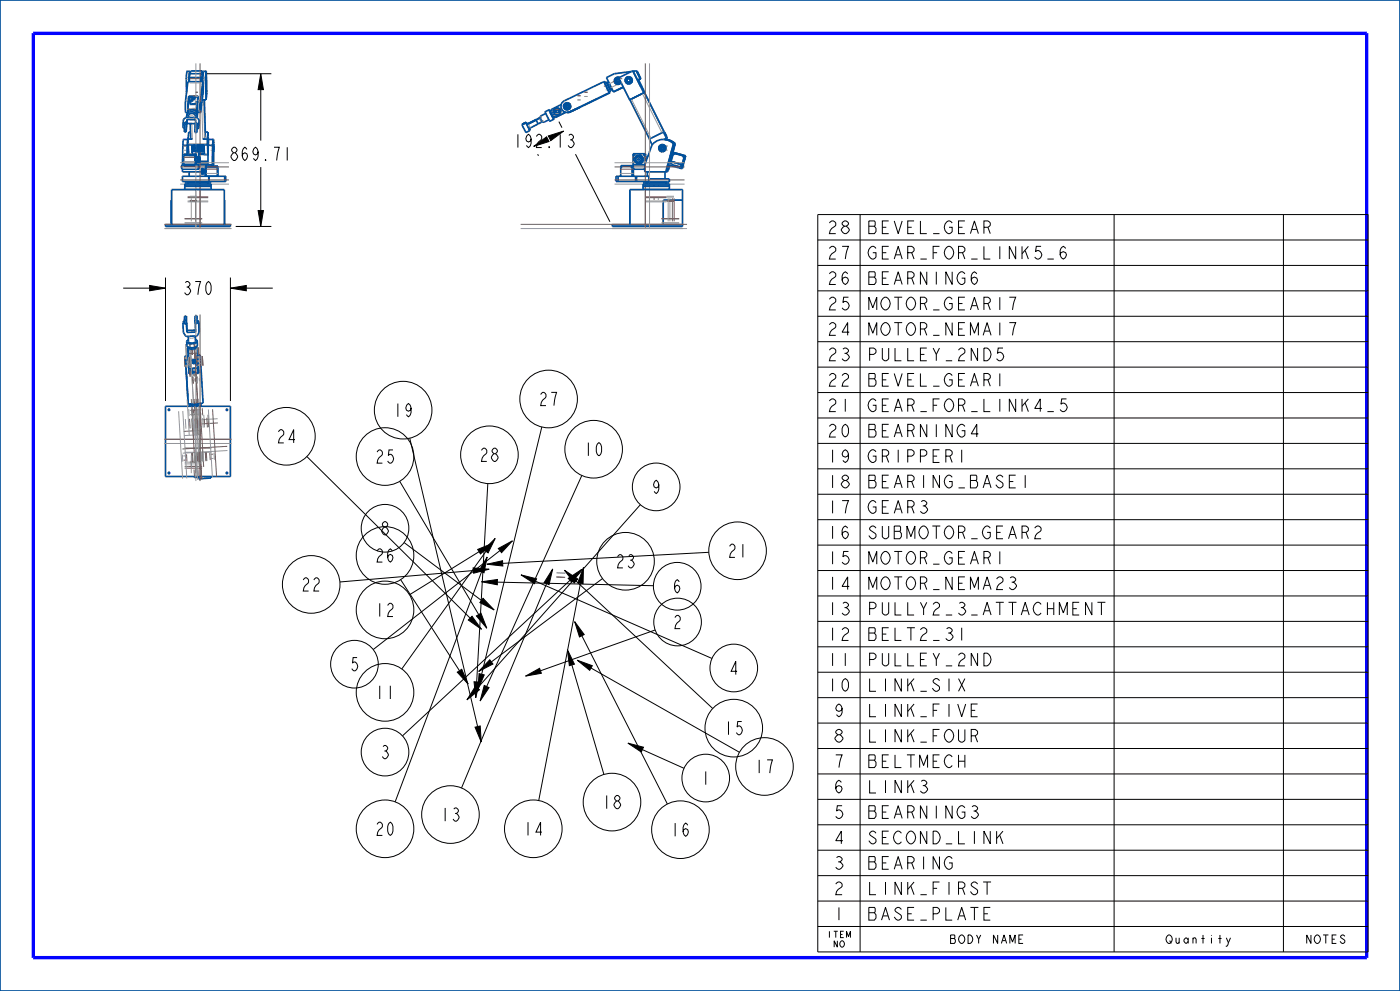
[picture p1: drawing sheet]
<svg xmlns="http://www.w3.org/2000/svg" width="420mm" height="297mm" viewBox="0 0 420 297" stroke-linecap="round" stroke-linejoin="round" font-family="sans-serif">
<g fill="#000">
<path d="M78.2 22.1l.8 4.8h-1.6zM77.4 63.1h1.6l-.8 4.8zM44.9 85.6l4.8 .8-4.8 .7zM69.1 86.4l4.8-.8v1.5zM144.4 174.4l4.8-.7v1.6zM146.1 169.1l4.7-1v1.5zM146.1 166.9l-.9 4.8-1.5-.6zM141.9 170.2l4.9 .4-4.7 1.2zM143.3 164.7l4.5-1.9-3.7 3.2zM145.1 164.8l3.5-3.4-2.2 4.3zM149.5 164.4l4.2-2.3-3.2 3.5zM156.3 172.3l4.7 1.2-.7 1.4z"/>
<path d="M165.8 170.5l-1.1 4.7-1.5-.6zM169.3 170.9l4 2.7-1 1.1zM170.5 173.3l4-2.6-3 3.8zM175 170.1l-.1 4.8-1.5-.3zM141.6 184.7l2.8 3.9-3.9-2.8zM142.9 184.6l1.4-.8 1.7 4.5zM144.9 179.3l3.4 3.5-4.3-2.2zM170.2 194.7l2.1 4.4-1.5 .4zM172.4 186.3l2.9 3.9-1.5 .7zM173.2 197.9l4.5 1.6-.8 1.4zM142.6 205.7l1.2 1-3.7 3.1zM137.2 201.4l1.3-.8 1.9 4.4z"/>
<path d="M142.2 204.3l1.6 .1-1.1 4.7zM143.7 201.9l1.6 .4-1.9 4.4zM146.9 197.7l1 1.3-4.3 2.2zM145.3 205.4l1.4 .7-2.7 4zM157.7 202.6l4.2-2.3 .5 1.5zM142.5 217.9l1.6-.3 .3 4.8zM188.4 222.7l4.6 1.2-.6 1.5z"/>
</g>
<g fill="none" stroke="#000" stroke-width=".3">
<path d="M61.9 22.1h19.5M78.2 22.1l.8 4.8h-1.6zM78.2 26.9v15.2M167.7 36.5l.9 1.8M78.2 50.1v13M161.3 46.2l.2 .5M172.6 46.2l10.4 20.3M70.7 67.9h10.7M77.4 63.1h1.6l-.8 4.8zM245.3 64.3h165.1v221h-165.1zM245.3 79.5h165.1M245.3 71.9h165.1"/>
<path d="M258 64.3v221M334.2 64.3v221M385 64.3v221M37 86.4h7.9M44.9 85.6l4.8 .8-4.8 .7zM49.7 83.2v37M69.1 86.4l4.8-.8v1.5zM69.1 83.2v37M73.9 86.4h7.9M245.3 94.8h165.1M245.3 87.2h165.1M245.3 117.6h165.1"/>
<path d="M245.3 110h165.1M245.3 102.4h165.1M92.1 136.8l49 48.5M122.9 131.3l20.4 86.4M162.5 128l-18 74.1M245.3 132.9h165.1M245.3 125.3h165.1M119.9 144.3l23.7 39.9M146.3 144.9l-3.3 59.5M174.5 142.5l-28.5 63.3M192.1 151.3l-48.9 54.9M245.3 155.7h165.1"/>
<path d="M245.3 148.1h165.1M245.3 140.5h165.1M120.2 173.7l17.7 27.3M121.2 162.6l23.2 17.4M141.9 170.2l4.9 .4-4.7 1.2zM142 171l-40 3.4M143.3 164.7l4.5-1.9-3.7 3.2zM143.7 165.3l-20.8 12.9M144.4 174.4l4.8-.7v1.6zM144.5 171.4l-26 68.9M144.9 179.3l3.4 3.5-4.3-2.2zM145.1 164.8l3.5-3.4-2.2 4.3z"/>
<path d="M145.8 165.2l-25.3 35.3M146.1 169.1l4.7-1v1.5zM146.1 166.9l-.9 4.8-1.5-.6zM149.2 174.5l46.8 1M149.5 164.4l4.2-2.3-3.2 3.5zM150 165l-38 29.7M156.3 172.3l4.7 1.2-.7 1.4zM160.7 174.2l52.9 23.1M164 174.9l-25.5 61.2M165.8 170.5l-1.1 4.7-1.5-.6zM169.3 170.9l4 2.7-1 1.1zM170.5 173.3l4-2.6-3 3.8z"/>
<path d="M171 173.9l-50.3 46.6M172.8 174.1l41 38.2M174.1 174.8l-12.5 65.1M175 170.1l-.1 4.8-1.5-.3zM180.7 173.4l-33.3 25M212.6 165.5l-61.8 3.3M245.3 178.6h165.1M245.3 171h165.1M245.3 163.4h165.1M141.6 184.7l2.8 3.9-3.9-2.8zM142.9 184.6l1.4-.8 1.7 4.5zM146.9 197.7l1 1.3-4.3 2.2z"/>
<path d="M170.2 194.7l2.1 4.4-1.5 .4zM171.6 199.3l9.6 32.8M172.4 186.3l2.9 3.9-1.5 .7zM173.2 197.9l4.5 1.6-.8 1.4zM174.6 190.5l25.6 50.5M196.5 188.8l-34.4 12.2M245.3 193.8h165.1M245.3 186.2h165.1M137.2 201.4l1.3-.8 1.9 4.4zM142.2 204.3l1.6 .1-1.1 4.7zM142.5 217.9l1.6-.3 .3 4.8zM142.6 205.7l1.2 1-3.7 3.1z"/>
<path d="M143.7 201.9l1.6 .4-1.9 4.4zM145.3 205.4l1.4 .7-2.7 4zM157.7 202.6l4.2-2.3 .5 1.5zM177.3 200.2l44.5 25.3M245.3 216.7h165.1M245.3 209.1h165.1M245.3 201.5h165.1M188.4 222.7l4.6 1.2-.6 1.5zM192.7 224.7l12.5 5.6M245.3 239.6h165.1M245.3 231.9h165.1M245.3 224.3h165.1"/>
<path d="M245.3 254.8h165.1M245.3 247.2h165.1M245.3 277.7h165.1M245.3 270h165.1M245.3 262.4h165.1"/>
<circle cx="164.6" cy="119.6" r="8.6"/>
<circle cx="85.9" cy="130.8" r="8.6"/>
<circle cx="115.5" cy="136.8" r="8.6"/>
<circle cx="120.9" cy="122.9" r="8.6"/>
<circle cx="146.8" cy="136.3" r="8.6"/>
<circle cx="178.1" cy="134.6" r="8.6"/>
<circle cx="115.5" cy="158.3" r="7.1"/>
<circle cx="196.9" cy="145.9" r="7.1"/>
<circle cx="93.4" cy="175.2" r="8.6"/>
<circle cx="115.5" cy="166.5" r="8.6"/>
<circle cx="187.7" cy="168.2" r="8.6"/>
<circle cx="203.2" cy="175.7" r="7.1"/>
<circle cx="221.3" cy="165.1" r="8.6"/>
<circle cx="106.3" cy="199.1" r="7.1"/>
<circle cx="115.5" cy="182.8" r="8.6"/>
<circle cx="203.3" cy="186.4" r="7.1"/>
<circle cx="115.5" cy="207.5" r="8.6"/>
<circle cx="220.1" cy="218.2" r="8.6"/>
<circle cx="220.1" cy="200.2" r="7.1"/>
<circle cx="115.5" cy="225.4" r="7.1"/>
<circle cx="211.7" cy="233.2" r="7.1"/>
<circle cx="229.3" cy="229.7" r="8.6"/>
<circle cx="115.5" cy="248.4" r="8.6"/>
<circle cx="135.1" cy="244.1" r="8.6"/>
<circle cx="160" cy="248.4" r="8.6"/>
<circle cx="183.6" cy="240.4" r="8.6"/>
<circle cx="204.1" cy="248.7" r="8.6"/>
</g>
<g fill="none" stroke="#00509b" stroke-width=".51">
<path d="M0 0h420v297h-420zM54.9 36.9v1.2l.4 .3M54.9 36.9l.5 .3M55.4 37.2l-.1 2.4h.5M55.4 37.2h.5M55.9 37.2l-.1 2.4M56 36.6h-.6v.6M56 36.6l-.1 .6M56.1 21.4l-.2 2.1 .1 4.2M56.1 37l-.3 2.6M56.1 37l2.5 .1M56.1 21.4h.1"/>
<path d="M56.1 21.4h.8M56.1 35.8l-.2 1.4 .1-.6M56.1 35.8v1.2M56.1 35.8l2.6 .1-.1 .9M56.3 32.8l.1 .7M56.4 30.8v1.6M56.4 30.8h.1M56.5 31.1v.4M56.5 31.5h-.1M56.6 28.8h2.9l-.2 4.2M56.6 28.8l-.2 2M56.6 28.8l.1 1.7"/>
<path d="M56.8 23.5h.1M56.8 29.1v1.4M56.8 29.1h2.6v.6M56.8 29.3v.7h.8l.1 .4M56.8 29.1v.2M56.8 23.2v1.3M56.8 23.2h3.4M56.8 30v.2h.8M56.9 21.4l-.2 3.1M56.9 21.4h.1M56.9 21.4v.9M56.9 22.1l-.1 1.1"/>
<path d="M56.9 22.1h3.5M57 30.2v.3M57.1 37l.1 4.5 .5 .2h-1.3M57.1 39.6h-.5l-.2 2.1M57.2 30.5v.8M57.2 30.5l-.6 .1-.3 2.2M57.6 29.1v.2h-.8M57.7 29.1v1.3zM57.8 29.5h.1M58.4 29.1v.4zM58.5 29.1l.1 .2M58.5 29.2h-.1"/>
<path d="M58.5 37.4v2.3h.5M58.5 37.4h.6M58.6 29.1v.2M58.7 29.1l-.1 .2M59 32.8v.8M59 32.8h-2.7M59 33.4h.1M59 33.5h.1M59 33.5v.1M59 33.6h.1M59 33.4v.3zM59 33.4l.1-.8v.8"/>
<path d="M59 33.4l.1-.6v.6M59.1 37.4l-.1 2.3M59.1 33.4h.1M59.1 33.4v.3M59.1 33.7h.1M59.1 32.4l-.1 1M59.1 32.4h.1M59.1 33h.1M59.1 32.4v1.5v-.5M59.1 33v.4M59.1 33v.7M59.1 33.4v.4"/>
<path d="M59.1 36.8h-.5l-.1 .6M59.1 36.8l-.1 2.9M59.1 36.8v.6M59.3 30.5v.3M59.3 30.5h-.6l-.1 .8h-1.6l.2-.8M59.3 30.5l-.3 2.3M59.3 31.5v.7M59.3 31.5h.1M59.3 32.2h.1M59.3 33l-.1 1M59.3 33h.1M59.3 33l.1 .7h.8"/>
<path d="M59.8 36l-.2 2.4-.5 .2M59.8 36l-.8-.7-3.1-.1-.8 .5-.2 1.2M59.8 36l-.2 1.2-.5 .2M60.1 32.3h.1M60.1 32.3l.1 .6M60.1 30.9v1.4M60.1 30.9h.1M60.2 30.9h.1M60.2 30.8v.1M60.2 30.8h.1M60.2 31.6v.6M60.2 31.6h.1"/>
<path d="M60.2 31.5h.1M60.2 32.9h.1M60.2 30.8v2.1M60.2 31.5v.6M60.2 31.5v.1M60.2 31.5v.7M60.2 32.2h.1M60.2 33.7l-.1-3.2 .7-6h-4.4l-.8 6.8 .1 2.4h.5M60.2 32.1v.1M60.2 23.2l.1 1.3M60.4 22.1l-.2 1.1M60.4 24.2v.1"/>
<path d="M60.4 24.2h.1M60.4 24.3h.1M60.4 24.3v.1M60.4 24.4h.1M60.4 24.2v.2M60.4 23.2l.1 1.3zM60.7 29.9h1.1M60.7 21.2l.1 2.3-.2 .1v.9M60.7 21.2h-3.4l-.4 .9M60.7 21.2l-.3 .9M60.8 24.6h.1M60.9 25.9h.1"/>
<path d="M60.9 27.8l-.7 5.9M61.1 21.4l-.3 2 .1 4.6M61.1 21.4h.1M61.1 21.4h.8M61.3 29.9l.3 9.9M61.6 39.6h.8M61.6 39.8l-.2 1.7-.5 .2h1.3M61.6 39.8h.1M61.7 24.5l.1-1.5v2.1M61.7 24.6h.1M61.7 24.6l.1 .5M61.8 25.1h.1"/>
<path d="M61.8 23.5v1.1M61.8 23.5h.1M61.8 23.5v.3M61.8 24.6h.1M61.8 24.5v.1M61.8 24.5h.1M61.8 23.8h.1M61.8 23.9v.6M61.8 21.4l-.2 2.1 .2 6.4M61.9 21.4h.1M61.9 21.4l.2 6.4-.3 2.1M62.4 39.6l.1 3.9"/>
<path d="M62.4 39.6l-.2 2.1M156.6 37.4l1.2 2.3 1.1-.6M156.6 37.4h.1M156.7 37.2v.1M156.7 37.2h.1M157.8 36.8h-.1M157.8 36.8l-1.2 .6M157.8 36.8l1.1 2.3M157.9 36.6l.3 .6M157.9 36.6l-1.2 .6M158 37.4h.1M158.2 37.2l2.8-1.4-2.9 1.6"/>
<path d="M158.2 37.2h.1M158.5 37.2l-.5 .2M158.8 38.5l.2 .5M159 39l-.1 .1M161.4 37.1l-2.8 1.5M162 35.3l-1.2 .7 .6 1.1M162.1 35.3l.6 1.2M162.1 35.3h-.1M162.1 35.2l-3.9 2M162.1 35.2v.1M162.4 34.7l-.3 .5M162.7 36.5h.1"/>
<path d="M162.7 36.5l-1.3 .6M162.8 36.5h.1M162.8 36.5l.5 .1M165.4 33.9l.3 .7M166.4 33.4l.2 .6 .5 .2M166.8 33.4l.3 .4M166.8 33.4h.1M167.1 33.8h.1M167.1 33l-.3 .4M167.1 33l-.3 .4 .3 .4M167.1 33h.1M167.2 32.8l.4 .2 .1 .4-.1 .4-.5 .2"/>
<path d="M167.2 32.6l-.6 .3-.2 .5M167.2 33.8h-.1M167.2 33h.1M167.2 33l.3 .4M167.5 33.4h.1M167.5 33.4l-.3 .4M168.1 32.9h.1M168.1 32.9l-.6-.5h-.7l-.6 .5-.1 .8 .4 .6 .8 .2 .6-.4 .3-.7M168.1 32.9v.2M168.1 33.1h.1M168.1 33.1l.1 .2M168.2 33.3h.1"/>
<path d="M168.2 33.3v.1M168.2 33.4h.1M168.4 31.3l-3 1.5 1.2 2.4M169.6 33.6l-3 1.6M169.7 33.7l-3.1 1.5M169.9 31.6l-.1 .3 .3 .3M170 31.6h-.1M170 31.6l-.2 .3 .3 .3M170 31.6h.1M170 31.5v.1M170.1 31.5h.1M170.1 31.5l.3 .3-.1 .3"/>
<path d="M170.1 31.5l-.1 .1M170.2 30.8l-.8 .3-.3 .7 .3 .8 .7 .3M170.2 30.8h.1M170.2 32.2h-.1M170.2 32.9h-.1M170.2 31.5h.1M170.2 31.5l.3 .3-.2 .3M170.2 30.8l.9 .6M170.2 32.2h.1M170.2 33.7h.1M170.3 32.9h-.1M170.3 32.9h.1"/>
<path d="M170.3 32.1v.1M170.3 32.1l-.1 .1M170.4 32.9h-.1M170.4 32.9h.1M170.5 32.9h-.1M170.5 32.8v.1M170.6 32.8h-.1M170.6 32.8h.1M171 33.5l-.9 .2M171.1 31.4h.1M171.1 31.4v.8l-.5 .6M171.2 33.5l-.8 .2"/>
<path d="M173.8 32.1h.2M181.2 24.5l-12.1 5.8-.7 1 .1 1.4 .9 .9h1.3l12.1-5.8M181.2 24.5l1.6 3.3M181.2 24.5h.2l.2 .3M182.5 25.6h-.1M182.8 27.8h.2M182.8 26.2h-.1M182.8 27.4l.2 .4M183 27.8l-11.9 5.7-.8 .2M184.7 24.2v.1M184.7 24.1h.1M184.7 24.4h.1"/>
<path d="M184.7 24h.1M184.7 23.9l.1 .1M184.7 23.9h.1M184.8 23.8v.1M184.8 24.5h-.1M184.8 24.6h.1M184.8 24.5h.1M184.8 23.9h.1M184.8 24.5v.1M184.8 23.8h.1M184.8 24.6v.1M184.8 24.7h.1"/>
<path d="M184.8 23.7l.1 .1M184.9 23.8h.1M184.9 24.6h-.1M184.9 24.6v.1M184.9 24.6h.1M184.9 23.7h.1M184.9 24.6l.4 .3M184.9 23.7v.1M185 23.7h.1M184.9 24.7h.1M185 24.7h.1M185 24.8h-.1"/>
<path d="M185 24.8h.1M185 23.7h-.1M185 23.6v.1M185.1 24.8v.1M185.1 23.6h-.1M185.1 23.6h.1M185.1 24.8h-.1M185.1 24.9h.1M185.1 23.5v.1M185.2 23.5l-.1 .1M185.2 23.5h.1M185.2 24.9h.1"/>
<path d="M185.3 24.9h-.1M185.3 24.9h.1M185.3 23.5h.1M185.3 23.5l-.4 .3M185.4 24.9h.1M185.4 25.3h.1M185.4 23.5h-.1M185.4 23.5h.1M185.4 24.6h.1M185.7 24.2l-.3 .4M185.7 24.2h.1M185.7 24.2l-.2-.3-.4 .1-.1 .4 .4 .2"/>
<path d="M185.8 23.3h-.9l-.6 .7 .3 .9 .8 .4M186.3 24.7l-.9 .6M187 26.1l-3 1.4M188.1 24.3h.1M188.1 24.3l.5 .3M188.4 23.6l-.3 .7M188.4 23.6h.1M188.5 23.6h.1M188.6 23.5h.1M188.6 23.5l-.1 .1M188.6 24.6h.1M188.7 23.5h.1"/>
<path d="M188.7 23.5l.4 .6-.5 .5M188.9 29.9h.1M189 29.9l5.9 11.8M189.4 21.4l-5.1 .7-2.4 1.1 2.1 4.3M189.5 23.6h.1M189.6 21.4l-3.6 1.8-.2 .3 3.1 6.4M189.6 21.4h.1M189.7 21.4l.4 .2 3 6.2M189.9 21.4h.1M190.9 21.2l-1 .2M190.9 21.2h.2l1.1 2.4M190.9 21.2l1.2 2.4"/>
<path d="M191 21.3h.1M191.5 24l1 1.9h-.3M191.5 24l8.6 17-.1 .5-.5 .3M192 23.6l-.7 .4 .9-.4M192 23.6h.1M192.2 23.6h.1M192.2 23.6l-.9 .5M193.1 27.8l-4.1 2.1M193.1 27.8l-4.2 2.1M199 39.6l-4.2 2.1 .9 1.6M199 39.6l.8 1.6-.1 .3-.4 .3M199 39.6h.1"/>
<path d="M51.5 60l-.1 7.3M54.7 50.7v.8h5.8M54.7 52.8h13v1.6h-13zM54.9 43.5l-.2 5.9M54.9 43.5h1.3M55.1 49.2v.2M55.1 46.6v2.6M55.1 49.2h3.4M55.1 46.6h3.4M55.1 49.4h-.6v1.3h5.2v-1.3M55.1 49.4v.2h3.4M55.3 49.6v.2"/>
<path d="M56 54.6h6.8M56.2 43.5l-.1 2.7M56.3 45.1h.2v1.1M56.3 43.7h.2M56.4 41.8l-.2 1.7M56.4 41.8h-1.4l-.1 1.7M56.4 41.8h.1M56.4 41.7l.1 1.7M56.5 43.4h5.7M56.5 43.4l.1 2.8M57.5 43.4l.1 2.8M57.7 43.4l.1 .3"/>
<path d="M57.8 45.1l-.1 1.1M58.2 43.7h-.5l-.1 .7 .1 .7h.5M58.2 43.4l.1 2M58.2 44l.1 1.4M58.2 44h.1M58.3 43.5v.5M58.3 45.3v.1M58.5 46.2h-3.4v.4M58.6 46.1v3.7h-3.5v-.4M58.6 49.4h5.1M58.6 43.4l.1 2M58.7 46.5v2.6"/>
<path d="M58.7 48h.6M58.7 47.6h.6M58.7 43.4l.1 2h.3M58.7 47l.1 .6M58.8 48l-.1 .6M58.8 46.6v-.5h-.3v3.7M58.8 48.9v.5M58.8 48.8h3.6M58.9 48.3h.5M59 48l.3 .1M59 43.4l.1 2M59.1 44.8v.6"/>
<path d="M59.2 43.4v.1M59.5 43.7v1.4M59.5 49.4v1.3M59.7 45.7v1.3v-.7h1.6M59.7 45.7l-.1 1.3M59.7 45.7l.1 .3M59.7 46h1.6M59.9 47.6v.4M59.9 47.6h.1M59.9 48h.1M60 48.3h2.4M60.1 45.4h.1"/>
<path d="M60.3 45.3l-.1 .1M60.3 43.5l-.1 1.9M60.6 43.4l.1 2M60.7 43.7v1.4M60.7 45.1h.1M60.7 43.7h.1M60.7 45.3v.1M60.7 43.5v1.9M61.2 43.4l.1 3h1.1M61.6 51.2h-.5v.1v.2h.5M61.8 49.6v3.2M61.8 50.2h3.4"/>
<path d="M61.8 49.8h3.6v3M62 49.8l-.3-.2v3.2M62.2 41.7v1.7M62.2 43.4l.1-.2 .1 3.2M62.4 46.4h.1M62.4 46.3h.1M62.4 46h.1M62.4 45.9v.4M62.5 43.7l-.1 1.4M62.5 43.5h1.3M62.5 43.5l-.1 5.9M62.6 52.8v1.6"/>
<path d="M62.7 52.8v1.6M63.7 49.4v.4M63.8 43.5l-.1 5.9M63.9 44.4l.1 1M63.9 44.4h.1M64 43.3l-.1 1.1M64 45.4h.1M64 43.3h.1M64 43.3v2.1M64 44.7h.1M64 44.2h.1M64 44.2v-.1v.6"/>
<path d="M64 44.3h.1M64 44.3v.4M64 41.8h-1.3l-.2 1.7M64 41.8l.2 1.3-.1 6.7M64 41.8l-.2 1.7M65.2 52.8h.1M65.2 50.2v2.6M65.2 49.8v.4M65.4 52.8h.1M67.3 60l.1 7.3M67.4 52.8v1.6M184.8 52.8h9.9v1.6h-9.9z"/>
<path d="M185.4 52.8v1.6M186.3 52.8h.1M186.3 50.2v-.6h3.7v3.2M189.2 49.8l.4 .4M189.4 49.8h-2.8l-.4 .4 .1 2.6M189.6 50.2l-.1 2.6M189.6 50.2h.2v2.6M190 50.7h3.4M190.7 52.8v1.6M191 52.8v1.6M191.6 48h.1M191.6 47.6l-.2 .2 .2 .2"/>
<path d="M191.6 47.6h.1M191.6 47.6l.2 .2-.2 .2M191.6 46.7l-.7 .3-.3 .8 .3 .7 .7 .3M191.7 46.5l.9 .4 .4 .9-.4 .9-.9 .4M193.2 46.2h.1M193.3 46.2l.1 .3M193.4 49.4h.1M193.4 54.6h6.9M193.4 49.4v2.1h6.9l.1-.5M193.4 49.4h-3.5v.2M193.6 48.9v-2.8h-3.7v3.3M193.7 46.6h.1"/>
<path d="M193.7 46.6v2.1M194.7 52.8v1.6M194.7 53.6h6.1M198.4 44.5h.1M198.7 44.1l-.3 .4M198.7 44.1l.3 .1v.4l-.3 .1-.3-.1M198.7 44.1h.1M198.7 43.3l-.7 .4-.4 .7 .4 .7 .7 .3M198.7 45.1h.1M198.7 43.7h.1M198.8 43.7l.5 .3M198.8 43.3l.7 .4 .2 .7"/>
<path d="M199.1 41.8l1.6 .3 1.4 1M199.3 44.8l-.5 .3M199.6 41.8h.1M199.7 44.4h.1M199.7 44.4l-.2 .7-.7 .3M199.9 50.9l.2 .1M200.4 49.9h.3M200.5 49.8h.1M200.5 49.8l.1-.4h-.3l4.1 1.1M200.5 49.8l.2 .1M200.6 48.8h.1M200.8 49.5l-.1 .4"/>
<path d="M200.8 48.3h.4M200.8 48.3l3.9 1.1M200.8 48.3l-.7 2.7M200.9 49.6l-.4 1.4h-.4M201.2 48.3l.1 .1M201.3 48.8l-.1 .5M201.7 48.5l1.9 .5M201.9 46.3h.2M201.9 46.3l-.7 2.5 .3 .5 2.5 .7M202 43.1l-1.3-.9-1.4-.4-1.5 .2-1.3 .6-.9 .9-2.2 5.9M202 43.1h.1M202 43.1l-2.3 8.4"/>
<path d="M202.1 43.1l-1.7 6.3M202.1 45.7h.1M202.1 45.7l3.6 1M202.1 45.7l-.1 .6M202.4 46l-.3 .3M202.4 46l2.7 .7h-.2M202.4 46l2.5 .7M202.5 43.1l-1.3-.9-1.6-.4 1.6 .3 1.4 1M202.5 43.1h.1M202.5 43.1l-1.4 5.2M202.6 43.1l-1.5 5.2M204 50h.2"/>
<path d="M204.5 50.2l.2 .1M204.7 49.4l-.2 .9h.2M204.7 49.4l-.3 1.1M204.8 56.8v11.1h-21.1v-.6h21.1M204.8 60h-5.8v7.3M204.9 46.7l.3 .5M205 49.4l-.3 1.1h-.3M205.2 47.2l-.7 2.5-.5 .3M205.2 47.2h.2l-.8 2.5M205.7 46.7h.1M205.7 46.7l-1 3.6M49.7 67.3h19.4v.6h-19.4z"/>
<path d="M54.9 97.3l.1 2.4 .8 1h3.2l.8-1.2M54.9 97.3h.1M55.3 96l.1 1.1h.5v-.3M55.3 96.2l-.3 .3-.1 .8M55.3 96.8l-.4 .5M55.8 95.9l.3 3.7M55.8 95.9l-.5 .1M55.9 94.7l-.5 .1-.1 1.2M55.9 94.7l-.1 1.2M55.9 94.7l.2 4.3M56.1 99v.6M58.5 95.8l.2 3.7-2.6 .1"/>
<path d="M58.7 98.9l-2.6 .1M59 95.8v1.2M59 95.8h-.5M59 97h-.5M59.1 94.6l-.6 .1v1.1M59.1 94.6l-.1 1.2M59.1 94.6l-.1 2.4M59.1 96.7l.5 .4 .2 2.4M59.1 96.1l.5 .4 .2 3M55.6 106.6v.8M55.6 106.6h.8l.3 5.4 2.9-.1M55.6 106.6l.9 14.5"/>
<path d="M55.6 107.4h.1M55.8 109.2v.3M56.4 119.5l.1 1.6M56.4 104.3v-.3v.8M56.4 104.3h.1M56.4 104.4l.3 5.3M56.4 104.6v.2M56.4 105h.1M56.4 105.4l.1 1M56.5 105.7h.1M56.5 106.4h.1M56.5 108.7l.2 1"/>
<path d="M56.6 108.1h-.1M56.6 110.4l2.9-.1 .1 1.6M56.8 110.6l2.6-.2 .1 1.4-2.7 .1zM56.8 111.3h.8v.1M57.1 108l.7-.1v.9l-.6-.1M57.6 110.7v.2l-.8 .1M57.6 110.7l.1 .7M57.6 110.7v.2M57.6 111.4v.4h-.8M57.7 111.4v.5M57.7 111.4h-.1M57.8 111.6l.1 .3"/>
<path d="M57.8 111.6h.1M58.1 108l.1-.2 .1 1-.2-.2M58.6 108.6h.1l.1 1M58.7 107.9l-.1 .1M58.8 109.6l-.1-1.9-1.6 .1 .1 1.9h-.5M59 103.8v.8M59 104.6l.3 5h-.5M59 104.6l-2.6 .2M59.3 106.4h.8l.8 14.4-4.4 .3M59.3 106.4v.8M59.3 106.4l.3 5.5M59.4 107.9h-.2"/>
<path d="M59.4 108.6h-.1M49.7 121.8h19.4v21h-19.4zM56.9 121.1v.7M60.3 120.9v.9M58.3 142.8v.3l1.5-.1M59.8 142.8v.9l.1-.9M63.3 142.8v.5l-3.4 .2"/>
<circle cx="167.1" cy="33.4" r=".59"/>
<circle cx="167.1" cy="33.4" r=".78"/>
<circle cx="188.6" cy="24.1" r="1.05"/>
</g>
<path d="M10 10h400v277h-400z" fill="none" stroke="#0303ff" stroke-width="1" stroke-linecap="butt"/>
<g fill="none" stroke="#9196a0" stroke-width=".3">
<path d="M55.9 23.7h.7M55.9 23.2h.8M56.1 21.4h.8M56.4 30.2h-.7M56.6 35.2l.4-.4 .5-.1 .6 .2 .3 .4M57 35.2h.1M57.1 30.7h-.5M57.6 37l.1 4.7M59.2 30.7h-.5M59.7 37.2l-.1 1.1M60.1 30.2h-.8M60.5 31l.4 10.7"/>
<path d="M60.8 23.7h.8M60.9 23.2h.7M61.1 21.4h.7M61.1 29.9l.3 11.6M61.3 29.9l.3 9.9M158.5 37.2l.6 1.1M161.8 35.5l.6 1.2M162 35.3l.6 1.2M162.4 34.7l-.2 1M162.4 34.7h.1M162.5 36.1l.8 .5M170.9 33.5h.1"/>
<path d="M171.2 33.5h.1M189.4 29.7l5.9 11.7M190 21.6h.1M192.7 28l5.9 11.8M193.2 27.8l5.9 11.8M193.4 27.8l5.9 11.8M56.4 43.1h5.8M56.6 46.1h1M58.8 44.9h.3M61.3 46.1h1M199.5 41.7h.3M199.7 41h.4"/>
<path d="M59.7 96.6l-.1 .6M56.5 109.2l-.7 .1M57.2 109h-.5M58.5 100.7l-.3 .5-.7 .2-.7-.2-.3-.4M59.3 108.8l-.5 .1M60.2 109h-.8"/>
</g>
<!-- layer: 01__ASM_ALL_DTM_PLN -->
<path d="M58.8 19v49.2M194.9 19v49.2M201 59.4v6.9M49.3 68.5h20.2M55.4 66.8h5.2M156.2 68.5h49.9M198.4 66.8h5.3M58.8 94.3v49.9M49.3 132.9h20.2M55.4 139h5.2" fill="none" stroke="#9196a0" stroke-width=".3"/>
<path d="M60 19v49.2M193.6 19v49.2M202.2 59.4v6.9M49.3 67.2h20.2M55.4 65.6h5.2M156.2 67.2h49.9M198.4 65.6h5.3M60 94.3v49.9M49.3 131.7h20.2M55.4 140.3h5.2" fill="none" stroke="#785055" stroke-width=".3"/>
<!-- layer: 01___PRT_ALL_DTM_PLN -->
<g fill="none" stroke="#785055" stroke-width=".3">
<path d="M56.9 23.6h3.6M58.4 28.7h-.6M58.6 31.2h-.8M59.2 32.8h-2.8M59.3 27.7h-.6M165.2 33.7l-.4 .2M166.4 33.1l-.5 .3M168.2 32.8h.2h-2.3h.1M170.9 31.2h-1.3M173.2 28.7h1M173.2 28.7h.1M174.1 28.7h.1"/>
<path d="M175.3 27.7h1M175.3 27.7h.1M176.2 27.7h.1M182.4 25.3l-1.2 .6M184.3 23.6h2.4M184.7 24.2l-1 .5M54.1 53.9h14.6M54.1 50h14.6M55 43.8h.8M55.1 47.2h5M55.4 55.1h8M56.3 59.2h6.2"/>
<path d="M56.3 59h6.2M58.6 59.4v6.9M60 55.1v12.9M60.4 50.7h5M63.2 43.8h.9M184.4 53.9h21M184.4 50h21M186.1 50.7h4M189.8 47.2h4.1M192.9 55.1h8M193.6 55.6v12.4M193.8 59.2h6.2"/>
<path d="M193.8 59h6.2M196.2 55.1v.7M196.2 59.3v.6M197.6 43.8h2.7M201.7 59.4v6.9M49.5 67.2h19.8M55.4 65.6h5.2M56.9 60.3h2.2M56.9 60.1h2.2M183.5 67.2h21.4M198.4 65.6h5.3M200 60.3h2.2"/>
<path d="M200 60.1h2.2M55.4 108l-.1-1 .2 2.9v-1M57 111.5l-.1-.7 .2 2.1-.1-.7M57 107.9l-.1-1 .2 2.9v-1M57 104.3l-.1-1.3 .5 7.2-.1-1.2M57.2 104.2l.1 2.2M57.2 104.2h.1M57.3 106.4h.1M57.4 119.6l.7 12.2M57.6 104.2l.1 2.2M57.6 104.2h.1M57.7 106.4h.1"/>
<path d="M57.8 112.8l.2 2.2zM58.2 108.9l-.4 .1M58.2 119.6l.7 10.7M58.3 104.2v-1.2l1.1 18.5-.1-1.7M58.4 105.7l.1 1.7M58.4 112.4h-.5M58.5 113.4l.1 .9M58.5 113.4h.1M58.6 107.6h.1M58.6 111.3v.9M58.6 111.3h.1M58.6 114.3h.1"/>
<path d="M58.6 108.9l.1 1.2M58.6 112.2h.1M58.6 108.9h-.3M58.6 109h.1M58.7 107.6l.1 1.4M58.7 107.6h.1M58.8 109h.1M58.8 119.5l.7 10.8M59 107.5l.1 1.5M59 107.5h.1M59.1 109h.1M59.1 105.8l-2.6 .2"/>
<path d="M59.2 107.5h.1M59.2 107.8l-.1-1 .2 2.9-.1-1M59.2 109h.1M59.3 113.2h-.6M59.5 104.1l.1 2.1M59.5 104.1h.1M59.6 106.2h.1M60.8 107.7l-.1-1 .2 2.9-.1-1M49.5 131.7h19.8M55.4 134.3h8M55.4 139.8h5.2M55.8 137.9h-.7"/>
<path d="M56 136.2l.1 2.1M56.9 125.5l.1 2.9M57 123h-.1M57.4 138.1v2.1M57.5 135.8l.2 2.7M57.7 125.3l.8 13.4M57.8 135.8l.1 2.7M57.9 122.5l.1 2.1M58 123l.1 .7M58.5 125.5l.2 2.7M58.6 136.5v5.3M58.7 122.4l.1 2.2"/>
<path d="M58.7 125.4l.2 2.9M59 125.4l.2 2.9M59.1 138.5h-2.2M59.1 135.8l.2 2.5M59.3 129l-4.2 .3M59.4 135.6l.2 2.9M59.6 135.5l.2 3M59.7 135.6l.2 2.8M59.8 122.8l-2.2 .2M59.9 135.5l.2 3M59.9 129h.1M60 121.6v21.4"/>
<path d="M60.1 128.8l.1 1.7M60.1 123.6l1 16.3M60.3 139.1l.2 4.6M60.4 122.8h.1M60.7 122.3l.1 2.2M61.3 125.5l.1 1.7M61.6 135.6l.1 2.6M61.9 135.6l.2 2.6M62 125.2l.2 2.9M62.4 124.3l.2 3.7M62.9 135.7l.2 2.2M63.8 122.6l1.2 20.3"/>
<path d="M64 136.1l-.8 .1M65.4 126.7l-4.8 .3M68.2 133.8l-13.5 .8M58.2 140.7l.1 2M59.1 140.1l.1 3.1M167.9 173l-1-.1 2.6 .1h-.9"/>
</g>
<g fill="none" stroke="#9196a0" stroke-width=".3">
<path d="M56.9 24.8h3.6M58.4 29.9h-.6M58.6 32.5h-.8M59.2 34h-2.8M59.3 28.9h-.6M165.9 33.4l-.7 .3M166.9 34.3l-1.5 .8M168.2 34h.2h-2.3h.1M170.9 32.5h-1.3M173.2 29.9h1M173.2 29.9h.1M174.1 29.9h.1"/>
<path d="M175.3 28.9h1M175.3 28.9h.1M176.2 28.9h.1M183.7 24.7l-1.3 .6M184.3 24.8h2.4M185.2 25.3l-3.5 1.7M54.1 55.2h14.6M54.1 48.8h14.6M55 45h.8M55.1 48.4h5M55.4 56.4h8M56.9 59.1h2.2"/>
<path d="M56.9 58.8h2.2M57.4 59.4v6.9M58.8 55.1v12.9M60.4 52h5M63.2 45h.9M184.4 55.2h21M184.4 48.8h21M186.1 52h4M189.8 48.4h4.1M192.9 56.4h8M194.9 55.6v12.4M197.5 55.1v.7"/>
<path d="M197.5 59.3v.6M197.6 45h2.7M200 59.1h2.2M200 58.8h2.2M200.4 59.4v6.9M49.5 68.5h19.8M55.4 66.8h5.2M56.3 60.5h6.2M56.3 60.2h6.2M183.5 68.5h21.4M193.8 60.5h6.2M193.8 60.2h6.2"/>
<path d="M198.4 66.8h5.3M55.8 108l-.1-1 .2 2.9-.1-1M55.8 104.3l-.1-1.2 .4 7.2-.1-1.3M55.9 104.3l.1 2.2zM56 106.5h.1M56.1 119.7l.7 10.7M56.7 108l-.1-1 .2 2.8-.1-1M57.1 104.3l-.1-1.3 1.1 18.6-.1-1.7M57.2 105.8l.1 1.7M57.3 107.6h.1M57.3 111.4l.1 .9M57.3 111.4h.1"/>
<path d="M57.3 109l.1 1.2M57.4 112.3h.1M57.4 109.1h.1M57.5 107.6v1.5M57.5 107.6h.1M57.5 109.1h.1M57.6 119.6l.6 10.7M57.7 107.6l.1 1.5M57.7 107.6h.1M57.8 109.1h.1M57.9 107.6l.1 1.4M57.9 107.6h.1"/>
<path d="M58 109h.1M58.1 107.7h-.3M58.2 111.4v-.7l.1 2.1v-.7M58.2 104.2l.2 2.1M58.2 104.2h.1M58.4 111.1l-.6 .1M58.5 107.7h-.3M58.9 104.1l.1 2.2M58.9 104.1h.1M59 106.3h.1M59.1 104.6l-2.7 .1M59.1 113.5v-.7l.1 2.1v-.7"/>
<path d="M59.3 114.5h-.5M59.5 119.5l.6 10.7M59.5 107.8v-1l.1 2.9v-1M59.8 113.3v1M59.8 113.3h.1M59.8 114.3h.1M60.4 107.7v-1l.1 2.9v-1M49.5 132.9h19.8M53.6 123.2l1.2 20.3M54.7 136.2l.1 2.2M54.8 123.2l1.2 20.2M55.4 135.5h8"/>
<path d="M55.4 138.5h5.2M55.6 125.6l.2 2.9M55.7 136.6l-.7 .1M56.6 122.6l.1 2.1M57.4 136.5v5.3M57.4 122.5l.2 2.2M57.5 125.5l.1 2.9M57.6 123h-.6M57.8 125.5l.1 2.9M58.1 123.7l1.2 20.1M58.3 135.6l.2 3M58.6 138.1l.1 2.1"/>
<path d="M58.6 135.6l.2 3M58.8 121.6v21.4M58.8 128.8l.1 1.8M58.9 123.6l.9 16.4M58.9 125.3l.8 13.3M59 135.7l.2 2.7M59.1 139.7l-2.1 .1M59.3 122.9l1.2 20.2M59.4 122.4l.2 2.2M59.8 125.4l.1 2.8M59.9 129h-.6M60 130.3l-4.8 .2"/>
<path d="M60 125.6l.1 1.7M60.3 135.7l.2 2.6M60.4 122.8h-.6M60.5 124.1l-3.5 .2M60.6 135.6l.2 2.7M60.7 135.5l.2 2.9M60.8 125.3l.2 2.9M60.9 135.5l.2 2.9M61.1 124.4l.3 3.7M62.5 122.7l1.2 20.2M64 137.4h-.7M64.2 135.7l.1 2.1"/>
<path d="M65.3 125.5l-4.8 .3M68.2 135l-13.4 .8M59.5 140.6l.1 2.1M167.9 171.7h-.9l2.6 .1-1-.1"/>
</g>
<!-- layer: 02___PRT_ALL_AXES -->
<g fill="none" stroke="#00509b" stroke-width=".51">
<path d="M56 34.7l.5-1.3 .6-.4 .7-.1 .7 .3 .5 .4 .2 .6v.9M56 34.7l.1 .5M56 34.7l.6-.9 1.2-.3 1 .6 .4 1M56.4 31.4v.1M56.4 31.5h.1M56.5 35.2l.3-.9 .8-.3 .9 .4 .1 .9M56.5 31.1v-.3l-.1 1.2M56.8 23.1v1.4M57.7 29.1h.1M57.7 30.1v.2zM57.8 29.8h-.1M57.8 29.5v.2v-.6v.7"/>
<path d="M57.8 29.1h.1M57.8 29.5v.3M57.8 29.1l.2 .7M57.9 31.2l-.1 .1M57.9 31.2h.1M58 29.7l-.1-.6 .1 .7M58 29.7v.1M58.1 31.2h-.2M58.2 31.3h-.2M58.3 29.1l.1 .7M58.3 31.1l-.1 .2M58.3 29.7h-.3"/>
<path d="M58.3 31.1v.1M58.3 31.1l.2 .1M58.3 31.1h.1M58.4 29.1v.7M58.6 31.3h-.1M58.6 29.1v.1zM58.6 29.1h.1M59.1 32.8l-.1 .1M59.1 32.9v-.5l-.1 1.2M59.1 32.9h.1M59.1 32.9v.1M59.1 33h.1"/>
<path d="M59.1 33v.1M59.1 33.1h.1M59.1 33.1v.2M59.1 33.3h.1M59.1 33.3v.1M59.1 33.4h.1M59.1 33.4v.5M59.2 35.1l-.1 .3M60.2 31.1v1.5zM60.2 30.8v2.1M60.2 30.8h.1M60.2 31.3v1.1"/>
<path d="M60.2 31.3h-.1M60.2 32.4h-.1M60.2 32.9h.1M60.2 30.8v.6M60.2 32.8v.1M60.2 32.8h.1M60.2 31.4h.1M60.2 31.4v1.4M60.4 24.2v-.7l.1 .7M60.4 23.6h.1M60.4 23.6l.1 .6M60.4 23.8v.4"/>
<path d="M60.4 23.6v.6M60.4 23.8h.1M60.4 24.2h.1M60.5 24.2v.3zM60.5 23.7l-.1-.5v1.3v-.3M60.5 23.8h.1M60.5 23.9h.1M60.5 23.9v.2M60.5 24.1h.1M60.5 24.1v.1M60.5 24.2h.1M61.8 24.4v.3"/>
<path d="M61.8 24.3h.1M61.8 24.3v.1M61.8 24.4v.2M61.8 23.4h.1M61.8 24.7h.1M61.8 23.6v.7M61.8 23.6h.1M61.8 23.3v1.5zM61.8 23.5h.1M61.8 24.6h.1M61.8 23.4v.4M61.8 23.4v1"/>
<path d="M61.8 23.5v.3M61.8 23.8h.1M61.8 23.8v.8M61.8 23.8v.9M61.9 23.6l-.1-.6v2.1l.1-1.5M61.9 23.6h.1M163.7 34l-1.3 .7M164.7 35.9l-1.4 .7M164.7 32.9l.6 1M164.7 32.9l-1.2 .6 .7 1.5 .8 1.3 1.2-.6M164.7 32.9l1.5 2.8M165.5 33l-.5 .2 .5 1 .6 1.1 .4-.2"/>
<path d="M165.7 34.6l.5 1.1M166.1 33.4h.1M166.1 33.4v.1M166.1 33.5h.1M166.1 33.5v.1M166.1 33.6h.1M166.1 33.6v.1M166.1 33.7l.1 .1M166.2 33.8v.1M166.2 33.9h.1M167.2 32.4h.1M167.2 32.4l-.8 .2-.3 .8"/>
<path d="M167.2 32.4l.9 .5-.1 1.1-.9 .5-.9-.6M169.2 32.3h.1M169.5 32.2l.6 .4M169.6 30.9l-.5 .6 .1 .8M169.7 30.9h.1M169.8 30.9h-.1M169.8 30.9h.1M169.9 30.8l-.1 .1M169.9 30.8h.1M170.1 30.8h-.2M170.1 30.8h.1M170.1 32.6h.1"/>
<path d="M170.1 31.3l-.5 .4 .3 .6 .6-.1 .1-.6M170.1 32.4h.1M170.1 31.1h.1M170.1 31.1l.6 .3 .2 .5-.3 .5-.5 .2M170.1 31.1l-.6 .4v.7M170.1 31.3l.5 .3M170.2 30.8h.1M170.2 31.1h-.1M170.2 31.3h.1M170.2 31.3l.4 .3M170.2 31.3l.4 .2 .1 .4-.2 .3-.3 .2M170.2 30.8l.9 .6-.1 1-.9 .5-.9-.6"/>
<path d="M170.6 31.6v.5l-.4 .3M182 24.6l.5 1M182 24.6l1.2 2.6M182 24.6l-.5 .3 .5 1.2 .7 1.3 .5-.2M182.4 25.6l.3 .6M182.4 25.6h.1M182.6 24.6l-.4 .2 .5 1 .5 1.1 .4-.2M182.7 26.2h.1M182.8 26.2l.4 1M184.3 24.2v.1M184.3 24.2h.1M184.3 24.3h.1"/>
<path d="M184.3 24.3v.1M184.3 24.4h.1M184.3 24.4l.1 .3M184.4 24.7h.1M184.4 24.7l.4 .4 .6 .2M184.9 24.6l.4 .3M185.3 24.9h.1M185.3 23.5l-.4 .3M185.3 23.5h.1M185.4 23.2h.1M185.4 23.2l-.8 .3-.3 .7M185.4 23.5l.4 .1"/>
<path d="M185.4 23.6l-.5 .2-.2 .4 .2 .5 .5 .1M185.4 23.6l.4 .2zM185.4 24.9h.1M185.4 23.5l-.5 .2-.2 .5 .2 .5 .5 .2M185.4 23.5h.1M185.4 23.5h-.1M185.4 23.2l.4 .1M185.4 25.3h.1M185.4 23.6l.4 .1M185.8 23.7h.1M186 24.2h.1M186 24.2l-.2 .5-.4 .1"/>
<path d="M186 24.2l-.1 .5-.5 .1M186.1 24.3l-.2 .5-.5 .1M186.3 24.7l-.9 .6M187.7 24.5h.1M187.7 24.6h.1M187.7 24.6l.9 .5M188 24.4l.6 .4M188.6 23h.1M188.6 24.8h.1M188.6 23.3l.5 .2 .3 .6-.2 .5-.6 .2M188.6 23.3l-.6 .4v.7M188.6 23.4l-.4 .2-.2 .5 .2 .4 .4 .2"/>
<path d="M188.6 23l-.9 .5v1M188.6 23.5h.1M188.6 23.3l-.5 .3-.2 .5 .2 .5 .5 .2M188.6 23.5l-.3 .2-.2 .4 .1 .3 .4 .2M188.6 23.3h.1M188.6 23.4l.5 .2 .2 .5-.2 .4-.5 .2M188.6 23.5l.5 .3M188.7 24.6h-.1M188.7 25.1h-.1M188.7 23l.7 .3 .3 .8-.3 .7-.7 .3M188.7 23.4l.5 .4M188.7 24.6h.1"/>
<path d="M188.8 24.6h-.1M188.8 24.6h.1M188.8 24.5v.1M188.9 24.5h-.1M189.1 23.8h.1M189.1 23.8l-.2 .7M189.2 23.8v.6l-.6 .3M189.2 23.8v.6l-.5 .3M55.4 55.8h7.9M55.4 56.8v-1.7h7.9v1.7M55.4 54.4v.2h7.9v-.2M56.4 43.7v-.4v2.1v-.3"/>
<path d="M56.5 54.6v.5M56.8 51.5v1.3M58.5 46.4l-1.7 .1h1.7M58.6 43.5h-.3l-.1 .9 .1 .9h.3M58.6 46.2v.3M58.6 49.3v.1M58.7 43.4l.1 2M58.7 49.1h.1M58.7 46.5h.1M58.7 47.8l.1 1.3M58.8 44.9h.1M58.8 44.9v.5"/>
<path d="M58.8 46.5l-.1 1.3M58.8 46.2v.3zM58.8 49.3v.1M58.8 45.4h.1M58.9 47.1h.1M59 48v.3M59 47.1l.1 .5M59 47.1l-.1 .2M59 47.1v.5M59.1 48.1l-.1 .2M59.1 43.5h.1M59.1 45.3h.1"/>
<path d="M59.2 43.4l.2 2M59.3 43.4l.1 2M59.4 43.4v.3M59.4 45.1v.3M59.4 47.8l.1 .8M59.5 47.8v.8M59.5 43.4l.1 2M59.5 46.9l-.1 1.7h.5M59.5 46.9l-.1 .9M59.5 48.6h.1M59.6 44.2v1.2M59.6 44.2v1.1"/>
<path d="M59.6 44.1v.1M59.6 44.1h.1M59.6 46.6l-.1 .3M59.6 43.5v.6M59.6 45.3h.4M59.6 43.5h.4M59.6 45.3v.1M59.6 43.5v.7M59.7 46.3h.1M59.7 45.9v.4M59.7 45.9h.1M59.7 45.9v.3"/>
<path d="M59.7 46.2v.1M59.8 47h-.3v.8M59.9 47.6v.4M59.9 48h.1M59.9 47.6h.1M59.9 46.9l-.1 1.7M59.9 46.9v1.7M60 43.4l.1 2M60.1 44.7h.1M60.1 44.7v.7M60.1 43.4v1.3M60.2 45.4h-.1"/>
<path d="M60.5 43.5h-.3v.9v.9h.3M60.6 51.3l.1 .9M60.6 51.3l.1 .8M60.7 50.5l-.2 .8 .2 .9M60.7 50.5v.1M60.7 50.5l-.1 .8M60.7 50.6l-.1 .7M60.7 52.1h.3M60.7 50.6h.3M60.7 52.1v.1M60.7 43.4l.1 2M60.8 45.3h.1"/>
<path d="M60.8 43.5v1.8M60.8 45.3h.4M60.8 43.5h.4M60.9 43.5l-.1 1.9M60.9 45.3l-.1 .1M61.1 50.5l-.2 .8 .2 .9M61.1 50.5v.7M61.1 50.5v1.7M61.1 51.5v.7M61.2 43.5v1.9M61.2 45.4h.1M61.7 50.2v2.3"/>
<path d="M61.8 52.8h.1M61.8 49.7v.4zM61.8 50v.2M61.8 49.8v.2M62 49.7v.1M62.3 54.6v.5M63.9 44.4l.1-1.1v1.1M63.9 44.4l.1 1v-1M63.9 44.4l.1-.7v.7M63.9 44.4l.1 .7v-.7M63.9 44.9h.1M63.9 43.9h.1"/>
<path d="M64 44.5h.1M64 44.5v.1M64 44.6v.1M64 44.7h.1M64 44.1v.4M64 44.1h.1M64 43.9v1M64 44.1v.6M186.5 49.8v.3zM186.6 49.7l.1 .1M189.4 49.8l.1 .2M189.5 50l.1 .1"/>
<path d="M189.6 50.1h.1M189.6 50.1l.2 .1M189.7 49.7l-.2 .2 .2 .2M189.7 49.7l.2 .2-.2 .2M189.7 49.7l-.2 .3M189.8 52.8h-.1M190.2 49.3h.1M190.2 49.3l.2 .1M191.6 48.6h.1M191.6 46.9h.1M191.6 46.9l.6 .3 .3 .6-.3 .6-.6 .2M192.9 55.8h7.9"/>
<path d="M192.9 56.8v-1.7h7.9v1.7M193.3 49.3h.1M193.3 46.2l.2 .2-.2 .1M193.3 49.3l.2 .1M193.3 46.2l-.1 .2 .1 .1M194 54.6v.5M194.2 51.5v1.3M198 44.4l.2 .5 .5 .2M198.7 43.7l-.5 .2-.2 .5M198.7 43.7l.5 .2 .2 .5-.2 .5-.5 .2M198.7 43.7l-.5 .2-.2 .5 .2 .5 .5 .2M198.7 45.1h.1"/>
<path d="M198.7 43.7h.1M198.7 44.9h.1M198.7 43.9h.1M198.7 43.9l.4 .1 .2 .4-.2 .4-.4 .1M199 44.2h.1M199.5 51.5v2.1M199.8 54.6v.5M200.8 53.6v1h-7.9v-.2M202.1 46.3h.1M202.2 46v.2zM202.3 45.9h.1M202.4 45.9l.1 .1"/>
<path d="M204.4 49.8l.1 .3 .1-.3M204.4 49.8l-.2 .2M204.5 49.7l-.1 .1M204.8 56.8h-15.8v10.5M205.1 46.7v.2M205.1 46.9l.1 .1M205.2 47l.2 .2M205.2 47l.1 .1M205.3 46.7h.1M205.3 46.7l-.2 .2M205.3 46.7l-.2 .2 .2 .2M205.4 46.7l.1 .2-.2 .2"/>
<path d="M51.5 67.3v-10.5h15.8v10.5M55.7 107.7l.1 1.7M55.7 107.7v.1M55.7 108.8v.3M56.4 104.4l.1 1.9M56.4 100.8l.3 1.8 1.2 .2 .7-.5M56.5 101.9l-.5 .5M57.7 111.3l.1 .3M57.8 111.4v.5M57.8 108.8l.1 .2M57.8 108v-.2l.1 1.2M57.9 111.4v.5"/>
<path d="M57.9 111.4l.1 .5M58 107.7l.1 1.3M58.1 107.7v1.3M58.1 109h-.2M58.3 111.4h-.4M58.3 111.4l.1 .4M58.3 111.4v.4M58.3 108.8v.2M58.3 108l-.1-.3 .1 1.3M58.4 109h.1M58.4 109h-.1M58.5 107.7l.1 1.2"/>
<path d="M58.5 107.7l.1 1.3M58.5 100.7l.1 1.6M58.6 108.9v.1M58.6 108.9l-.2 .1M58.6 101.7l.6 .5M58.6 102.3h.1M58.9 103.9l-.3 .5-.9 .2-.9-.1-.3-.5M59.2 102.2l-.1 1.5-1.4 .5-1.5-.4-.2-1.4M59.2 102.2l-.5 .6-1.1 .2-1.1-.1-.5-.5M59.3 107.4l.1 .5M59.4 108.6v.6M59.2 121.1l-1.5 .1"/>
<path d="M59.6 120.9l-.1 .6-.9 .3M59.7 120.9l-1.2 .4-1.3-.2 .2 .4 .6 .3"/>
<circle cx="185.4" cy="24.2" r=".37"/>
<circle cx="190.2" cy="46.4" r=".18"/>
<circle cx="191.6" cy="47.8" r=".18"/>
<circle cx="191.6" cy="47.8" r=".84"/>
<circle cx="191.6" cy="47.8" r="1.31"/>
<circle cx="191.6" cy="47.8" r="1.05"/>
<circle cx="198.7" cy="44.4" r="1.05"/>
<circle cx="198.7" cy="44.4" r=".33"/>
<circle cx="198.7" cy="44.4" r=".53"/>
<circle cx="198.7" cy="44.4" r=".66"/>
<circle cx="50.7" cy="122.8" r=".21"/>
<circle cx="68.1" cy="122.8" r=".21"/>
<circle cx="50.7" cy="141.8" r=".21"/>
<circle cx="68.1" cy="141.8" r=".21"/>
</g>
<g font-size="5.2">
<text x="153.8" y="44.2">192.13</text>
<text x="68.7" y="48.1">869.71</text>
<text x="54.6" y="88.3">370</text>
<text x="117.7" y="124.9">19</text>
<text x="161.3" y="121.6">27</text>
<text x="82.7" y="132.7">24</text>
<text x="174.8" y="136.6">10</text>
<text x="112.3" y="138.8">25</text>
<text x="143.6" y="138.3">28</text>
<text x="195.2" y="147.9">9</text>
<text x="113.8" y="160.3">8</text>
<text x="218" y="167">21</text>
<text x="112.3" y="168.5">26</text>
<text x="184.4" y="170.2">23</text>
<text x="90.1" y="177.1">22</text>
<text x="201.5" y="177.7">6</text>
<text x="112.3" y="184.8">12</text>
<text x="201.6" y="188.4">2</text>
<text x="104.7" y="201">5</text>
<text x="218.5" y="202.2">4</text>
<text x="112.3" y="209.5">11</text>
<text x="216.9" y="220.2">15</text>
<text x="113.8" y="227.4">3</text>
<text x="226.1" y="231.7">17</text>
<text x="210.1" y="235.2">1</text>
<text x="180.3" y="242.4">18</text>
<text x="112.3" y="250.4">20</text>
<text x="131.9" y="246.1">13</text>
<text x="156.7" y="250.4">14</text>
<text x="200.9" y="250.6">16</text>
</g>
<g font-size="5">
<text x="248" y="70">28</text>
<text x="259.9" y="70">BEVEL_GEAR</text>
<text x="248" y="77.6">27</text>
<text x="259.9" y="77.6">GEAR_FOR_LINK5_6</text>
<text x="248" y="85.3">26</text>
<text x="259.9" y="85.3">BEARNING6</text>
<text x="248" y="92.9">25</text>
<text x="259.9" y="92.9">MOTOR_GEAR17</text>
<text x="248" y="100.5">24</text>
<text x="259.9" y="100.5">MOTOR_NEMA17</text>
<text x="248" y="108.1">23</text>
<text x="259.9" y="108.1">PULLEY_2ND5</text>
<text x="248" y="115.7">22</text>
<text x="259.9" y="115.7">BEVEL_GEAR1</text>
<text x="248" y="123.4">21</text>
<text x="259.9" y="123.4">GEAR_FOR_LINK4_5</text>
<text x="248" y="131">20</text>
<text x="259.9" y="131">BEARNING4</text>
<text x="248" y="138.6">19</text>
<text x="259.9" y="138.6">GRIPPER1</text>
<text x="248" y="146.2">18</text>
<text x="259.9" y="146.2">BEARING_BASE1</text>
<text x="248" y="153.8">17</text>
<text x="259.9" y="153.8">GEAR3</text>
<text x="248" y="161.5">16</text>
<text x="259.9" y="161.5">SUBMOTOR_GEAR2</text>
<text x="248" y="169.1">15</text>
<text x="259.9" y="169.1">MOTOR_GEAR1</text>
<text x="248" y="176.7">14</text>
<text x="259.9" y="176.7">MOTOR_NEMA23</text>
<text x="248" y="184.3">13</text>
<text x="259.9" y="184.3">PULLY2_3_ATTACHMENT</text>
<text x="248" y="191.9">12</text>
<text x="259.9" y="191.9">BELT2_31</text>
<text x="248" y="199.6">11</text>
<text x="259.9" y="199.6">PULLEY_2ND</text>
<text x="248" y="207.2">10</text>
<text x="259.9" y="207.2">LINK_SIX</text>
<text x="249.8" y="214.8">9</text>
<text x="259.9" y="214.8">LINK_FIVE</text>
<text x="249.8" y="222.4">8</text>
<text x="259.9" y="222.4">LINK_FOUR</text>
<text x="249.8" y="230">7</text>
<text x="259.9" y="230">BELTMECH</text>
<text x="249.8" y="237.7">6</text>
<text x="259.9" y="237.7">LINK3</text>
<text x="249.8" y="245.3">5</text>
<text x="259.9" y="245.3">BEARNING3</text>
<text x="249.8" y="252.9">4</text>
<text x="259.9" y="252.9">SECOND_LINK</text>
<text x="249.8" y="260.5">3</text>
<text x="259.9" y="260.5">BEARING</text>
<text x="249.8" y="268.1">2</text>
<text x="259.9" y="268.1">LINK_FIRST</text>
<text x="249.8" y="275.8">1</text>
<text x="259.9" y="275.8">BASE_PLATE</text>
</g>
<g font-size="3.3">
<text x="285" y="282.7">BODY</text>
<text x="297.4" y="282.7">NAME</text>
<text x="349.7" y="282.7">Quantity</text>
<text x="391.5" y="282.7">NOTES</text>
</g>
<g font-size="2.5">
<text x="248" y="281">ITEM</text>
<text x="249.8" y="283.9">NO</text>
</g>
</svg>
